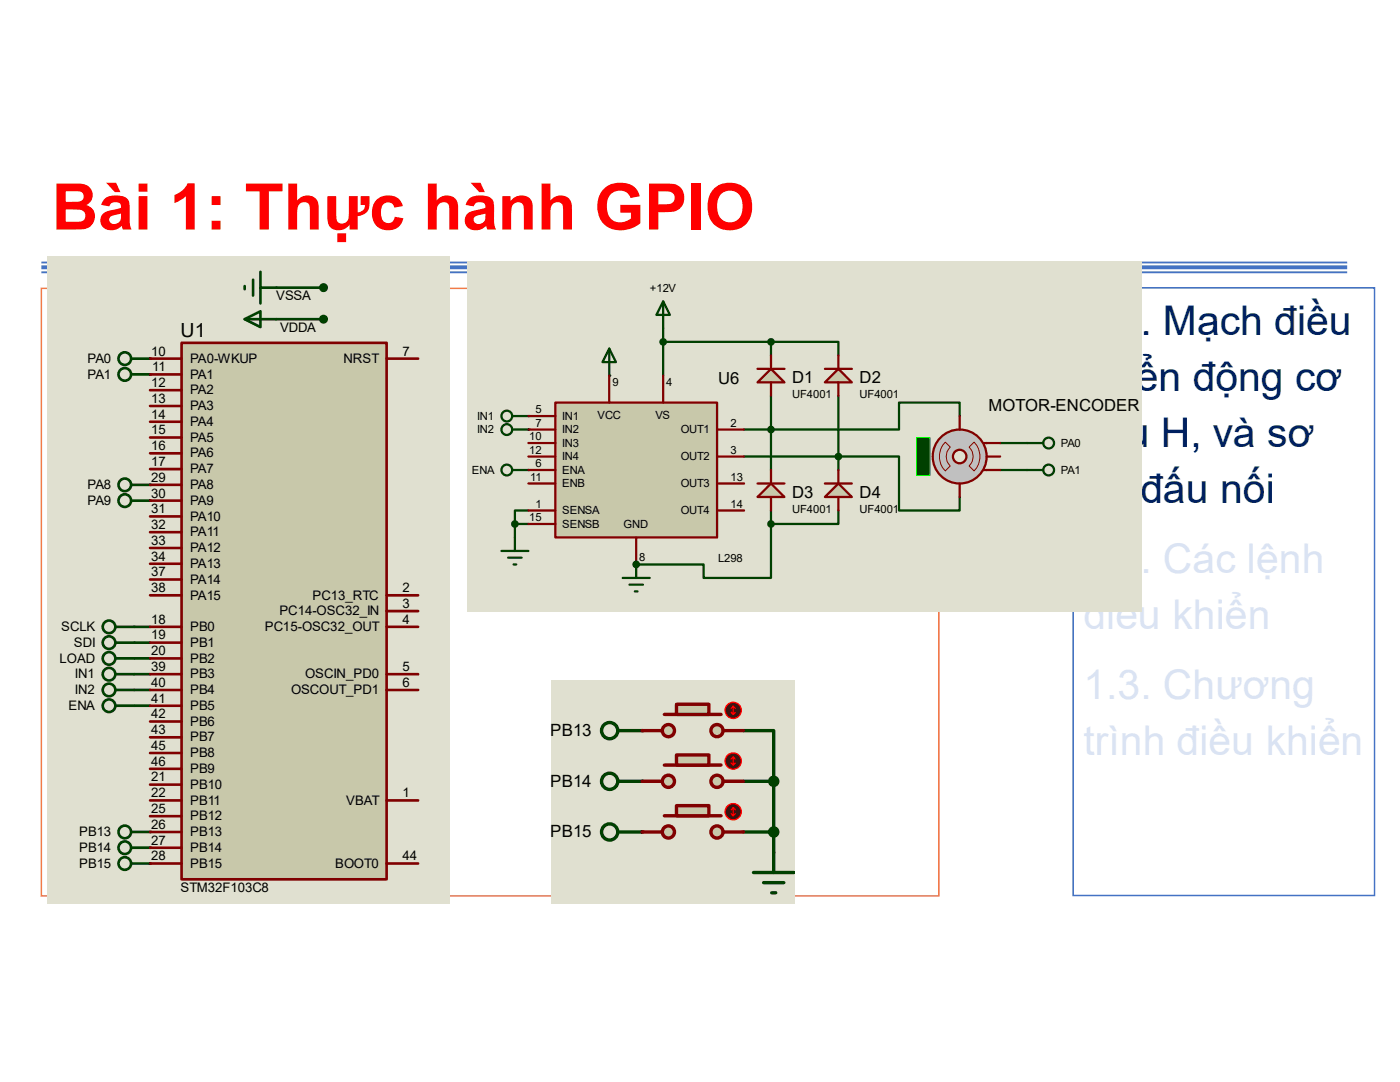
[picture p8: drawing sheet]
<svg xmlns="http://www.w3.org/2000/svg" width="279mm" height="216mm" viewBox="0 0 279 216" stroke-linecap="round" stroke-linejoin="round" font-family="sans-serif">
<path d="M8.3 52.2h260.6v.4h-260.6zM8.3 53h260.6v.7h-260.6zM8.3 54.1h260.6v.4h-260.6z" fill="#4472c4"/>
<path d="M214.2 57.4h60.1v121.3h-60.1z" fill="#fff"/>
<path d="M214.2 57.4h60.1v121.3h-60.1z" fill="none" stroke="#4472c4" stroke-width=".3"/>
<path d="M8.3 57.5h179.1v121.3h-179.1z" fill="#fff"/>
<path d="M8.3 57.5h179.1v121.3h-179.1z" fill="none" stroke="#ed7d31" stroke-width=".3"/>
<path d="M9.5 51.1h80.3v129.1h-80.3z" fill="#e0e0d0"/>
<path d="M55.1 57.4h9.5M55.1 63.7h9.5" fill="none" stroke="#004000" stroke-width=".52"/>
<g fill="#004000">
<circle cx="29.9" cy="71.6" r=".26"/>
<circle cx="29.9" cy="74.7" r=".26"/>
<circle cx="29.9" cy="96.7" r=".26"/>
<circle cx="29.9" cy="99.9" r=".26"/>
</g>
<path d="M26.8 125.1h3.1M26.8 128.2h3.1M26.8 131.4h3.1M26.8 134.5h3.1M26.8 137.7h3.1M26.8 140.8h3.1" fill="none" stroke="#004000" stroke-width=".52"/>
<g fill="#004000">
<circle cx="29.9" cy="166" r=".26"/>
<circle cx="29.9" cy="169.2" r=".26"/>
<circle cx="29.9" cy="172.3" r=".26"/>
</g>
<g fill="none" stroke="#004000" stroke-width=".52">
<path d="M48.8 57.1v.6M50.5 55.8v3.2M52 57.4h3.1M52 54.2v6.3M26.2 71.6h3.7M26.2 74.7h3.7M48.8 63.7l3.2-1.6v3.2zM48.8 63.7h6.3M26.2 96.7h3.7M26.2 99.9h3.7M23 125.1h3.8M23 128.2h3.8"/>
<path d="M23 131.4h3.8M23 134.5h3.8M23 137.7h3.8M23 140.8h3.8M26.2 172.3h3.7M26.2 169.2h3.7M26.2 166h3.7"/>
<circle cx="24.9" cy="74.7" r="1.26"/>
<circle cx="24.9" cy="71.6" r="1.26"/>
<circle cx="24.9" cy="96.7" r="1.26"/>
<circle cx="24.9" cy="99.9" r="1.26"/>
<circle cx="21.8" cy="125.1" r="1.26"/>
<circle cx="21.8" cy="128.2" r="1.26"/>
<circle cx="21.8" cy="137.7" r="1.26"/>
<circle cx="21.8" cy="131.4" r="1.26"/>
<circle cx="21.8" cy="134.5" r="1.26"/>
<circle cx="21.8" cy="140.8" r="1.26"/>
<circle cx="24.9" cy="169.2" r="1.26"/>
<circle cx="24.9" cy="166" r="1.26"/>
<circle cx="24.9" cy="172.3" r="1.26"/>
</g>
<g fill="#004000" stroke="#004000" stroke-width=".52">
<circle cx="64.6" cy="57.4" r=".63"/>
<circle cx="64.6" cy="63.7" r=".63"/>
</g>
<path d="M36.2 68.4h41v107.1h-41z" fill-rule="evenodd" fill="#c8c8aa" stroke="#800000" stroke-width=".52"/>
<g fill="none" stroke="#800000" stroke-width=".52">
<path d="M29.9 71.6h6.3M29.9 77.9h6.3M29.9 74.7h6.3M77.2 71.6h6.3M29.9 81h6.3M29.9 84.2h6.3M29.9 87.3h6.3M29.9 90.4h6.3M29.9 93.6h6.3M29.9 96.7h6.3M29.9 99.9h6.3M29.9 103h6.3"/>
<path d="M29.9 106.2h6.3M29.9 109.3h6.3M29.9 112.5h6.3M29.9 115.6h6.3M29.9 118.8h6.3M77.2 118.8h6.3M29.9 134.5h6.3M29.9 137.7h6.3M29.9 125.1h6.3M29.9 128.2h6.3M29.9 131.4h6.3M77.2 134.5h6.3"/>
<path d="M77.2 137.7h6.3M77.2 125.1h6.3M77.2 121.9h6.3M29.9 150.3h6.3M29.9 153.4h6.3M29.9 156.6h6.3M29.9 159.7h6.3M29.9 140.8h6.3M29.9 144h6.3M29.9 147.1h6.3M77.2 159.7h6.3M29.9 172.3h6.3"/>
<path d="M29.9 162.9h6.3M29.9 166h6.3M29.9 169.2h6.3M77.2 172.3h6.3"/>
</g>
<path d="M93.3 52.1h134.6v70h-134.6z" fill="#e0e0d0"/>
<path d="M102.8 104.6v2.6" fill="none" stroke="#004000" stroke-width=".45"/>
<g fill="#004000">
<circle cx="105.4" cy="83" r=".22"/>
<circle cx="105.4" cy="85.7" r=".22"/>
<circle cx="105.4" cy="93.8" r=".22"/>
</g>
<path d="M105.4 101.9h-2.6v2.7h2.6" fill="none" stroke="#004000" stroke-width=".45"/>
<circle cx="121.6" cy="74.9" r=".22" fill="#004000"/>
<path d="M132.3 65.5v9.4M132.3 68.2h21.6M153.9 68.2h13.4v2.7M153.9 68.2v2.7M153.9 79v14.8M167.3 79v14.8M148.5 91.1h30.9v10.8h12.1v-2.7M191.5 83v-2.7h-12.1v5.4h-30.9" fill="none" stroke="#004000" stroke-width=".45"/>
<circle cx="127" cy="112.6" r=".22" fill="#004000"/>
<g fill="none" stroke="#004000" stroke-width=".45">
<path d="M199.6 88.4h8.6M199.6 93.8h8.6M153.9 104.6v10.7h-13.5v-2.7h-13.4M153.9 101.9v2.7M167.3 101.9v2.7h-13.4"/>
<circle cx="209.3" cy="88.4" r="1.08"/>
<circle cx="209.3" cy="93.8" r="1.08"/>
</g>
<path d="M182.9 87.3h2.7v7.6h-2.7z" fill-rule="evenodd" fill="#004000" stroke="#0f0" stroke-width=".2"/>
<circle cx="191.5" cy="91.1" r="5.4" fill="#c0c0c0" stroke="#800000" stroke-width=".45"/>
<path d="M188.7 88.2l.9 1a2.6 2.6 0 0 0 0 3.8l-.9 1a4.1 4.1 0 0 1 0-5.8zM194.4 88.2a4.1 4.1 0 0 1 0 5.8l-1-1a2.6 2.6 0 0 0 0-3.8z" fill="none" stroke="#800000" stroke-width=".2"/>
<circle cx="191.5" cy="91.1" r="1.35" fill="#e0e0d0" stroke="#800000" stroke-width=".45"/>
<path d="M191.5 83v2.7M191.5 96.5v2.7M196.4 88.4h3.2M196.4 93.8h3.2M196.9 91.1h2.7" fill="none" stroke="#800000" stroke-width=".45"/>
<g fill="none" stroke="#004000" stroke-width=".45">
<path d="M121.6 69.6l1.3 2.7h-2.7zM121.6 69.6v5.3M132.3 60.1l1.4 2.7h-2.7zM132.3 60.1v5.4M102.2 83h3.2M102.2 85.7h3.2M102.2 93.8h3.2M100.1 109.9h5.3M101.4 111.3h2.7M102.5 112.6h.5M102.8 107.2v2.7M124.3 115.3h5.4"/>
<path d="M125.6 116.7h2.7M126.7 118h.5M127 112.6v2.7"/>
<circle cx="101.1" cy="85.7" r="1.08"/>
<circle cx="101.1" cy="93.8" r="1.08"/>
<circle cx="101.1" cy="83" r="1.08"/>
</g>
<circle cx="102.8" cy="104.6" r=".54" fill="#004000" stroke="#004000" stroke-width=".45"/>
<path d="M110.8 80.3h32.3v26.9h-32.3z" fill-rule="evenodd" fill="#c8c8aa" stroke="#800000" stroke-width=".45"/>
<g fill="none" stroke="#800000" stroke-width=".45">
<path d="M121.6 74.9v5.4M132.3 74.9v5.4M105.4 83h5.4M105.4 85.7h5.4M105.4 93.8h5.4M105.4 91.1h5.4M105.4 96.5h5.4M105.4 88.4h5.4M143.1 85.7h5.4M143.1 91.1h5.4M143.1 96.5h5.4M105.4 101.9h5.4"/>
<path d="M105.4 104.6h5.4M127 107.2v5.4M143.1 101.9h5.4"/>
</g>
<path d="M153.9 73.6l2.7 2.7h-5.4z" fill="#c8c8aa" stroke="#800000" stroke-width=".45"/>
<path d="M151.2 73.6h5.4M153.9 70.9v2.7M153.9 76.3v2.7" fill="none" stroke="#800000" stroke-width=".45"/>
<path d="M167.3 73.6l2.7 2.7h-5.4z" fill="#c8c8aa" stroke="#800000" stroke-width=".45"/>
<path d="M164.6 73.6h5.4M167.3 70.9v2.7M167.3 76.3v2.7" fill="none" stroke="#800000" stroke-width=".45"/>
<path d="M153.9 96.5l2.7 2.7h-5.4z" fill="#c8c8aa" stroke="#800000" stroke-width=".45"/>
<path d="M151.2 96.5h5.4M153.9 93.8v2.7M153.9 99.2v2.7" fill="none" stroke="#800000" stroke-width=".45"/>
<path d="M167.3 96.5l2.7 2.7h-5.4z" fill="#c8c8aa" stroke="#800000" stroke-width=".45"/>
<path d="M164.6 96.5h5.4M167.3 93.8v2.7M167.3 99.2v2.7" fill="none" stroke="#800000" stroke-width=".45"/>
<g fill="#004000" stroke="#004000" stroke-width=".45">
<circle cx="153.9" cy="85.7" r=".54"/>
<circle cx="167.3" cy="91.1" r=".54"/>
<circle cx="153.9" cy="68.2" r=".54"/>
<circle cx="132.3" cy="68.2" r=".54"/>
<circle cx="127" cy="112.6" r=".54"/>
<circle cx="153.9" cy="104.6" r=".54"/>
</g>
<path d="M109.9 135.7h48.6v44.5h-48.6z" fill="#e0e0d0"/>
<g fill="#004000">
<circle cx="128.1" cy="145.8" r=".34"/>
<circle cx="128.1" cy="155.9" r=".34"/>
<circle cx="128.1" cy="166" r=".34"/>
</g>
<g fill="none" stroke="#004000" stroke-width=".67">
<path d="M123.3 145.8h4.8M148.3 145.8h6.1v10.1M148.3 155.9h6.1M154.4 155.9v14.2M148.3 166h6.1"/>
<circle cx="121.7" cy="145.8" r="1.62"/>
</g>
<g fill="#c8c8aa" stroke="#800000" stroke-width=".67">
<circle cx="143.1" cy="145.8" r="1.21"/>
<circle cx="133.4" cy="145.8" r="1.21"/>
</g>
<path d="M132.6 142.6h11.3" fill="none" stroke="#800000" stroke-width=".67"/>
<path d="M135 140.5h6.5v2.1h-6.5z" fill-rule="evenodd" fill="#c8c8aa" stroke="#800000" stroke-width=".67"/>
<path d="M128.1 145.8h4.1M144.3 145.8h4" fill="none" stroke="#800000" stroke-width=".67"/>
<circle cx="146.3" cy="141.7" r="1.62" fill="#400000" stroke="#f00" stroke-width=".27"/>
<path d="M145.9 142.2l.4 .4M146.3 140.9v1.7M146.3 140.9l-.4 .4M146.3 140.9l.4 .4M146.7 142.2l-.4 .4" fill="none" stroke="#f00" stroke-width=".27"/>
<g fill="none" stroke="#004000" stroke-width=".67">
<path d="M123.3 155.9h4.8"/>
<circle cx="121.7" cy="155.9" r="1.62"/>
</g>
<g fill="#c8c8aa" stroke="#800000" stroke-width=".67">
<circle cx="143.1" cy="155.9" r="1.21"/>
<circle cx="133.4" cy="155.9" r="1.21"/>
</g>
<path d="M132.6 152.7h11.3" fill="none" stroke="#800000" stroke-width=".67"/>
<path d="M135 150.6h6.5v2.1h-6.5z" fill-rule="evenodd" fill="#c8c8aa" stroke="#800000" stroke-width=".67"/>
<path d="M128.1 155.9h4.1M144.3 155.9h4" fill="none" stroke="#800000" stroke-width=".67"/>
<circle cx="146.3" cy="151.9" r="1.62" fill="#400000" stroke="#f00" stroke-width=".27"/>
<path d="M145.9 152.3l.4 .4M146.3 151v1.7M146.3 151l-.4 .5M146.3 151l.4 .5M146.7 152.3l-.4 .4" fill="none" stroke="#f00" stroke-width=".27"/>
<g fill="none" stroke="#004000" stroke-width=".67">
<path d="M123.3 166h4.8"/>
<circle cx="121.7" cy="166" r="1.62"/>
</g>
<g fill="#c8c8aa" stroke="#800000" stroke-width=".67">
<circle cx="143.1" cy="166" r="1.21"/>
<circle cx="133.4" cy="166" r="1.21"/>
</g>
<path d="M132.6 162.8h11.3" fill="none" stroke="#800000" stroke-width=".67"/>
<path d="M135 160.8h6.5v2h-6.5z" fill-rule="evenodd" fill="#c8c8aa" stroke="#800000" stroke-width=".67"/>
<path d="M128.1 166h4.1M144.3 166h4" fill="none" stroke="#800000" stroke-width=".67"/>
<circle cx="146.3" cy="162" r="1.62" fill="#400000" stroke="#f00" stroke-width=".27"/>
<path d="M145.9 162.4l.4 .4M146.3 161.2v1.6M146.3 161.2l-.4 .4M146.3 161.2l.4 .4M146.7 162.4l-.4 .4" fill="none" stroke="#f00" stroke-width=".27"/>
<path d="M150.4 174.1h8.1M152.4 176.1h4M154 178.1h.8M154.4 170.1v4" fill="none" stroke="#004000" stroke-width=".67"/>
<g fill="#004000" stroke="#004000" stroke-width=".67">
<circle cx="154.4" cy="155.9" r=".81"/>
<circle cx="154.4" cy="166" r=".81"/>
</g>
<text font-size="12.8" fill="#f00" x="10.3" y="45.8">Bài 1: Thực hành GPIO</text>
<g font-size="8.2" fill="#002060">
<text x="216.2" y="66.9">1.1. Mạch điều</text>
<text x="216.2" y="78">khiển động cơ</text>
<text x="216.2" y="89.2">cầu H, và sơ</text>
<text x="216.2" y="100.3">đồ đấu nối</text>
</g>
<g font-size="8.2" fill="#dae3f3">
<text x="216.2" y="114.4">1.2. Các lệnh</text>
<text x="216.2" y="125.5">điều khiển</text>
</g>
<text font-size="3.9" x="36" y="67.3">U1</text>
<g font-size="3.4">
<text x="109.8" y="146.9">PB13</text>
<text x="109.8" y="157">PB14</text>
<text x="109.8" y="167.1">PB15</text>
</g>
<g font-size="3.3">
<text x="143.3" y="76.7">U6</text>
<text x="158.1" y="76.5">D1</text>
<text x="171.5" y="76.5">D2</text>
<text x="197.3" y="82">MOTOR-ENCODER</text>
<text x="158.1" y="99.4">D3</text>
<text x="171.5" y="99.4">D4</text>
</g>
<g font-size="2.6">
<text x="55.1" y="59.9">VSSA</text>
<text x="30.1" y="70.9">10</text>
<text x="55.9" y="66.2">VDDA</text>
<text x="80.3" y="70.9">7</text>
<text x="17.4" y="72.4">PA0</text>
<text x="17.4" y="75.6">PA1</text>
<text x="30.1" y="77.2">12</text>
<text x="30.4" y="74.1">11</text>
<text x="37.9" y="72.4">PA0-WKUP</text>
<text x="37.9" y="75.6">PA1</text>
<text x="68.5" y="72.4">NRST</text>
<text x="30.1" y="80.4">13</text>
<text x="30.1" y="83.5">14</text>
<text x="37.9" y="78.7">PA2</text>
<text x="37.9" y="81.8">PA3</text>
<text x="30.1" y="86.7">15</text>
<text x="30.1" y="89.8">16</text>
<text x="37.9" y="85">PA4</text>
<text x="37.9" y="88.1">PA5</text>
<text x="30.1" y="93">17</text>
<text x="37.9" y="91.3">PA6</text>
<text x="37.9" y="94.4">PA7</text>
<text x="17.4" y="97.6">PA8</text>
<text x="17.4" y="100.8">PA9</text>
<text x="30.1" y="96.1">29</text>
<text x="30.1" y="99.3">30</text>
<text x="37.9" y="97.6">PA8</text>
<text x="37.9" y="100.8">PA9</text>
<text x="30.1" y="102.4">31</text>
<text x="30.1" y="105.6">32</text>
<text x="37.9" y="103.9">PA10</text>
<text x="37.9" y="107">PA11</text>
<text x="30.1" y="108.7">33</text>
<text x="30.1" y="111.8">34</text>
<text x="37.9" y="110.2">PA12</text>
<text x="37.9" y="113.3">PA13</text>
<text x="30.1" y="115">37</text>
<text x="30.1" y="118.2">38</text>
<text x="37.9" y="116.5">PA14</text>
<text x="37.9" y="119.6">PA15</text>
<text x="62.4" y="119.6">PC13_RTC</text>
<text x="80.3" y="118.2">2</text>
<text x="12.2" y="125.9">SCLK</text>
<text x="30.1" y="124.5">18</text>
<text x="37.9" y="125.9">PB0</text>
<text x="52.8" y="125.9">PC15-OSC32_OUT</text>
<text x="55.8" y="122.8">PC14-OSC32_IN</text>
<text x="80.3" y="121.3">3</text>
<text x="80.3" y="124.5">4</text>
<text x="14.7" y="129.1">SDI</text>
<text x="30.1" y="127.6">19</text>
<text x="30.1" y="130.8">20</text>
<text x="37.9" y="129.1">PB1</text>
<text x="11.9" y="132.2">LOAD</text>
<text x="14.9" y="135.4">IN1</text>
<text x="30.1" y="133.9">39</text>
<text x="30.1" y="137">40</text>
<text x="37.9" y="132.2">PB2</text>
<text x="37.9" y="135.4">PB3</text>
<text x="60.9" y="135.4">OSCIN_PD0</text>
<text x="80.3" y="133.9">5</text>
<text x="80.3" y="137">6</text>
<text x="13.7" y="141.6">ENA</text>
<text x="14.9" y="138.5">IN2</text>
<text x="30.1" y="140.2">41</text>
<text x="30.1" y="143.3">42</text>
<text x="37.9" y="138.5">PB4</text>
<text x="37.9" y="141.6">PB5</text>
<text x="58.1" y="138.5">OSCOUT_PD1</text>
<text x="30.1" y="149.6">45</text>
<text x="30.1" y="146.5">43</text>
<text x="37.9" y="144.8">PB6</text>
<text x="37.9" y="148">PB7</text>
<text x="30.1" y="152.8">46</text>
<text x="30.1" y="155.9">21</text>
<text x="37.9" y="151.1">PB8</text>
<text x="37.9" y="154.3">PB9</text>
<text x="30.1" y="159.1">22</text>
<text x="37.9" y="157.4">PB10</text>
<text x="37.9" y="160.6">PB11</text>
<text x="69.1" y="160.6">VBAT</text>
<text x="80.3" y="159.1">1</text>
<text x="15.8" y="166.8">PB13</text>
<text x="30.1" y="162.2">25</text>
<text x="30.1" y="165.4">26</text>
<text x="37.9" y="163.7">PB12</text>
<text x="37.9" y="166.8">PB13</text>
<text x="15.8" y="173.1">PB15</text>
<text x="15.8" y="170">PB14</text>
<text x="30.1" y="168.5">27</text>
<text x="30.1" y="171.7">28</text>
<text x="37.9" y="170">PB14</text>
<text x="37.9" y="173.1">PB15</text>
<text x="66.9" y="173.1">BOOT0</text>
<text x="80.3" y="171.7">44</text>
<text x="36" y="178">STM32F103C8</text>
</g>
<g font-size="2.2">
<text x="129.7" y="58.2">+12V</text>
<text x="122.2" y="77.1">9</text>
<text x="133" y="77.1">4</text>
<text x="95.2" y="83.7">IN1</text>
<text x="106.9" y="82.5">5</text>
<text x="112.2" y="83.7">IN1</text>
<text x="119.3" y="83.7">VCC</text>
<text x="130.8" y="83.7">VS</text>
<text x="158.1" y="79.4">UF4001</text>
<text x="171.5" y="79.4">UF4001</text>
<text x="95.2" y="86.4">IN2</text>
<text x="105.6" y="87.9">10</text>
<text x="106.9" y="85.2">7</text>
<text x="112.2" y="86.4">IN2</text>
<text x="112.2" y="89.1">IN3</text>
<text x="135.8" y="86.4">OUT1</text>
<text x="145.8" y="85.2">2</text>
<text x="211.7" y="89.1">PA0</text>
<text x="94.1" y="94.5">ENA</text>
<text x="105.6" y="90.6">12</text>
<text x="105.8" y="95.9">11</text>
<text x="106.9" y="93.3">6</text>
<text x="112.2" y="94.5">ENA</text>
<text x="112.2" y="91.8">IN4</text>
<text x="135.8" y="91.8">OUT2</text>
<text x="145.8" y="90.6">3</text>
<text x="145.8" y="95.9">13</text>
<text x="211.7" y="94.5">PA1</text>
<text x="106.9" y="101.3">1</text>
<text x="112.2" y="97.2">ENB</text>
<text x="135.8" y="97.2">OUT3</text>
<text x="145.8" y="101.3">14</text>
<text x="105.6" y="104">15</text>
<text x="112.2" y="102.6">SENSA</text>
<text x="112.2" y="105.3">SENSB</text>
<text x="124.5" y="105.4">GND</text>
<text x="135.8" y="102.6">OUT4</text>
<text x="158.1" y="102.3">UF4001</text>
<text x="171.5" y="102.3">UF4001</text>
<text x="127.6" y="111.9">8</text>
<text x="143.3" y="112.1">L298</text>
</g>
<text font-size="2.2" fill="#008000" x="183.6" y="88.3" transform="rotate(90 183.6 88.3)">+88.8</text>
</svg>
